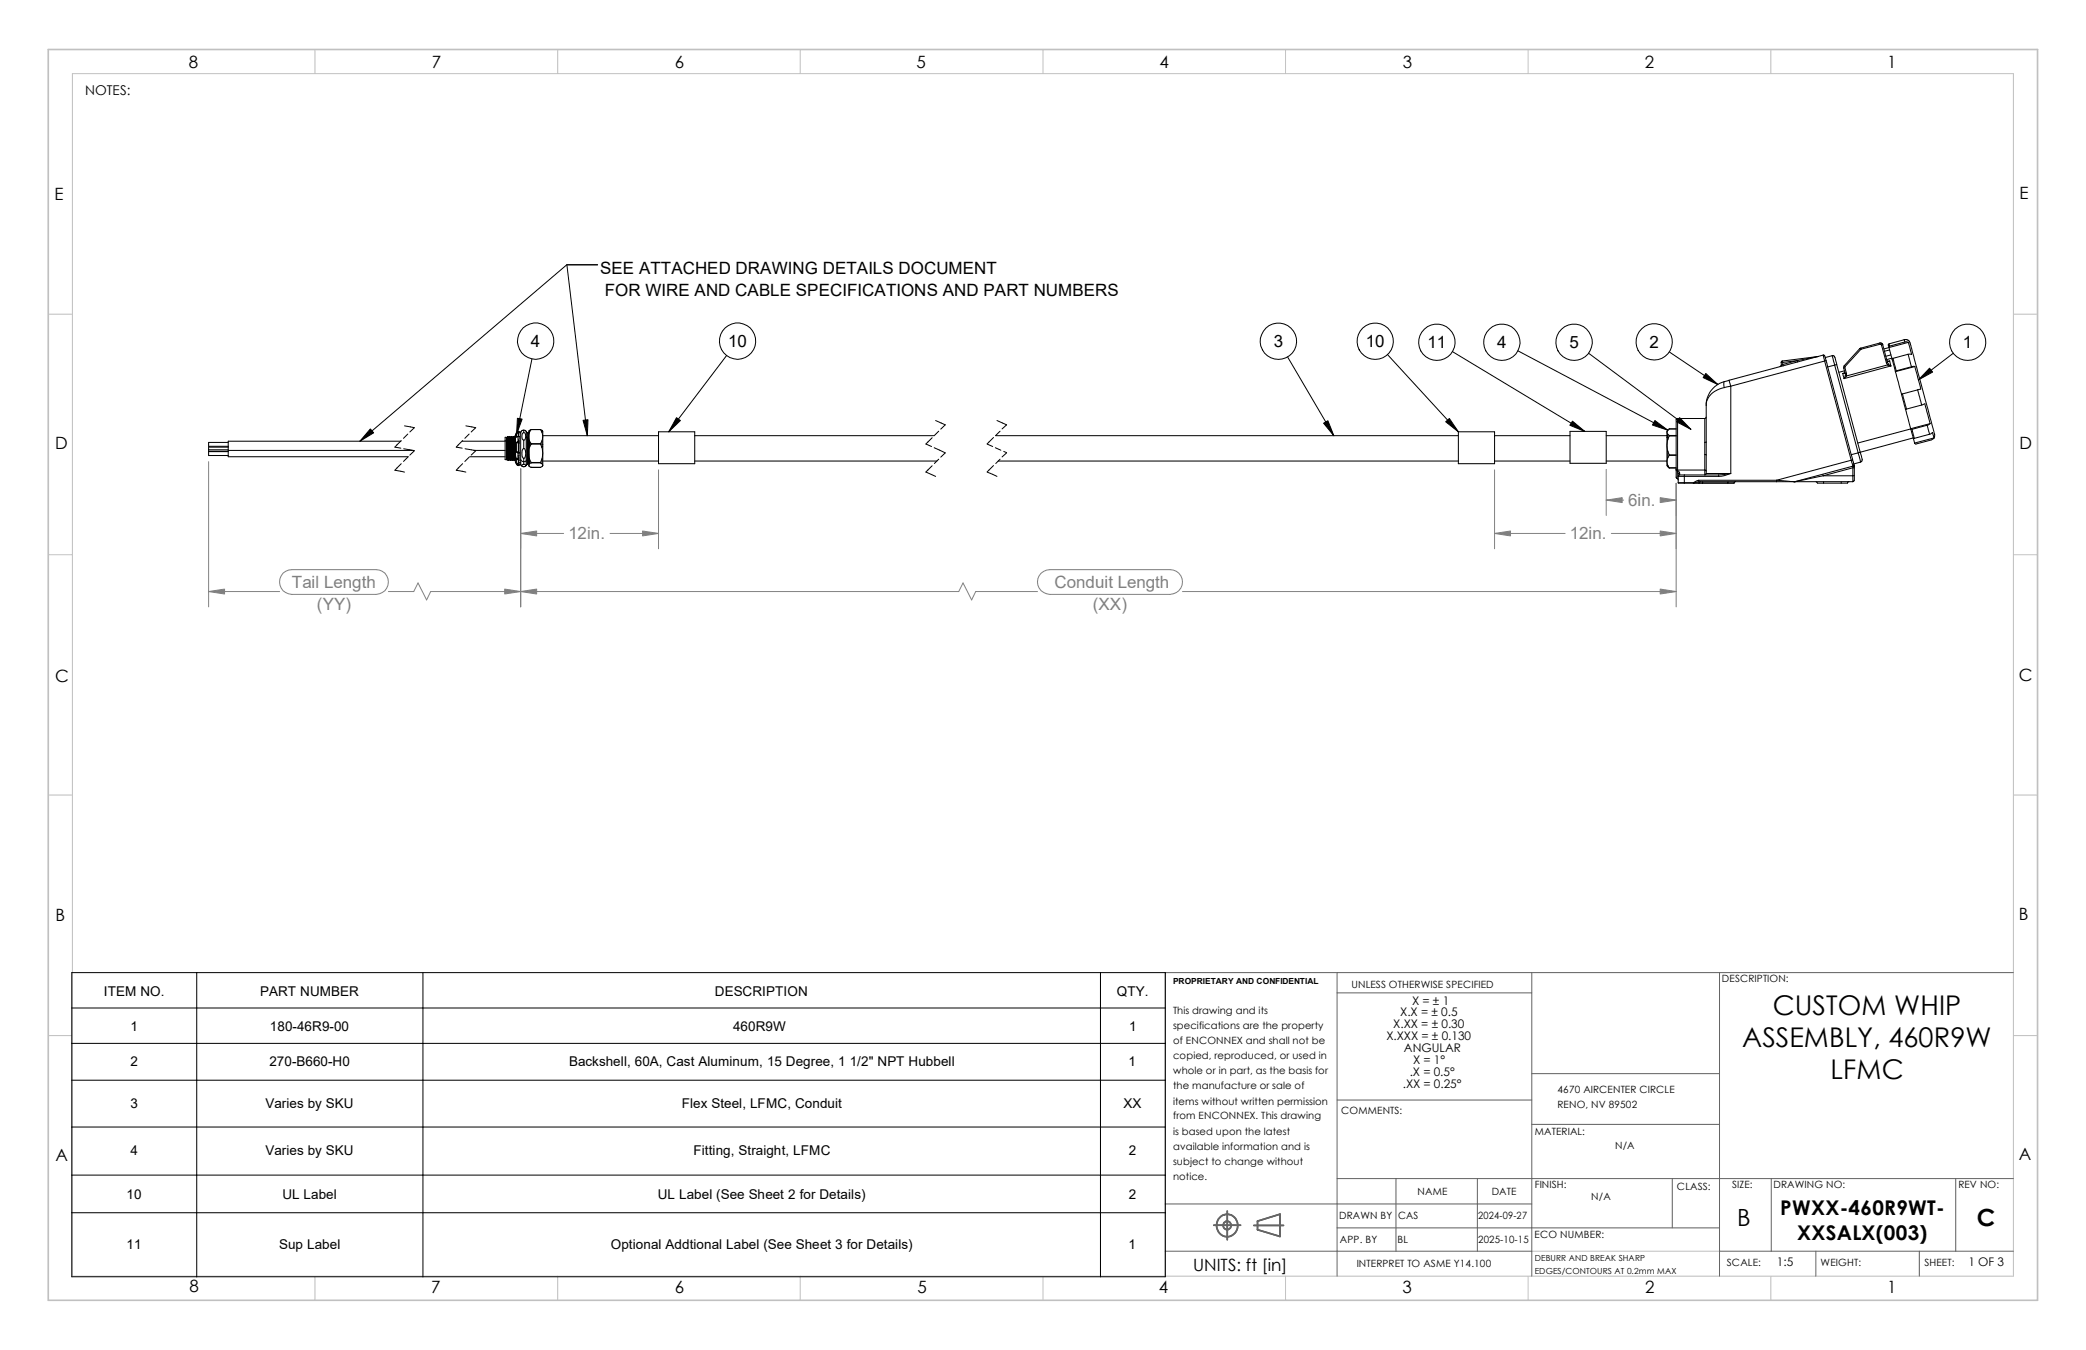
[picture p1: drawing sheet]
<svg xmlns="http://www.w3.org/2000/svg" width="432mm" height="279mm" viewBox="0 0 432 279" stroke-linecap="round" stroke-linejoin="round" font-family="sans-serif">
<g fill="none" stroke="#c0c0c0" stroke-width=".21">
<path d="M15 15.2h401.8v248.9h-401.8zM65.2 10.2v5M115.4 10.2v5M165.7 10.2v5M215.9 10.2v5M266.1 10.2v5M316.3 10.2v5M366.6 10.2v5M10 65h5M416.8 65h5M10 114.8h5M416.8 114.8h5"/>
<path d="M10 164.5h5M416.8 164.5h5M10 214.3h5M416.8 214.3h5M317.1 259h38.8M65.2 264.1v5M115.4 264.1v5M165.7 264.1v5M215.9 264.1v5M266.1 264.1v5M316.3 264.1v5M366.6 264.1v5"/>
</g>
<g fill="none" stroke="#606060" stroke-width=".21">
<path d="M276.8 201.3v62.8M276.8 205.5h40.3M317.1 201.3v62.8M355.9 201.3v62.8M416.8 201.3h-175.6v62.8M276.8 227.7h40.3M317.1 222.2h38.8M317.1 232.7h38.8M241.2 259h75.9M241.2 249.2h75.9M276.8 243.9h140M276.8 254.1h79.1"/>
<path d="M289 243.9v15.1M305.8 243.9v15.1M346.2 243.9v10.2M355.9 259h60.9M366.6 243.9v15.1M375.9 259v5.1M397.3 259v5.1M404.8 243.9v15.1"/>
</g>
<path d="M10 10.2h411.8v258.9h-411.8z" fill="none" stroke="#c0c0c0" stroke-width=".34"/>
<g fill="none" stroke="#606060" stroke-width=".34">
<path d="M251.2 253.6h5.6M252.7 251.8a2.28 2.28 0 0 1 3.3 .7 2.28 2.28 0 0 1-1 3.2 2.29 2.29 0 0 1-2.9-.9 2.29 2.29 0 0 1 .6-3zM254 250.7v5.9M259.5 253.6h6.2M260.3 252.7l4.7-1.4v4.6l-4.7-1.4z"/>
<circle cx="254" cy="253.6" r=".85"/>
</g>
<g fill="none" stroke="#000" stroke-width=".21">
<path d="M117.3 54.8h6.4M117.3 54.8l-42.8 36.5M117.3 54.8l4.3 35.4M110.1 74.3l-3.2 15.6M150.4 73.6l-12 15.8M266.5 73.9l9.6 16.3M287.2 73.4l14.7 16M300.7 72.8l27.3 16.5M314.2 72.6l31 16.4M328.8 73.1l21.2 15.8M345.6 72.9l10 6.7M356.9 79v1.2"/>
<path d="M356.9 79a5 5 0 0 0-3.7 4.9M357.9 78.7l.4 1.2M357.9 78.7l-1 .3M358.3 79.9l-1.4 .3M358.3 79.9v18.1M368.7 75.6l-.3 .3M369 74.7v.3M369 74.7l-.3 .3M369 75h-.3v.6M369 75v.4M369 75.4l-.3 .2M369 75.4l.1 .3"/>
<path d="M372 74.6l.1 .3M372 74.6l-3 .8M372 74.6l-3 .4M376.3 73.8l-7.3 .9M376.3 73.8l-4.3 .8M376.3 73.8h.1M377.4 73.5l.3 1.2M377.4 73.5l-19.5 5.2M377.4 73.5l.3 .1 .3 1M377.7 74.7l-19.4 5.2M377.7 74.7l5.5 20.5M378 74.6l.3 1.3"/>
<path d="M378 74.6l-.3 .1M378.3 75.9l4.9 18.2M379.3 73.6l-1.5 .4M379.3 73.6l.4 .1 .5 1.7M379.3 73.6l.5 2M379.8 75.6l-1.5 .3M379.8 75.6l4.8 18.1M380.2 75.4l4.9 18.2M380.2 75.4l-.4 .2M381.4 77.3l.4-.1 .1-.2-.1 .3zM381.4 77.3l.3 1.1M381.6 76.2l.4 1.1"/>
<path d="M381.8 75.7l.1 .2M381.8 75.7l-.2 .5M381.8 76.8l-1.1 .2M381.8 77.2l-.4 .1M381.9 76.1l.3 1.2M381.9 76.1l-.3 .1M381.9 75.9v.2M382 77.8h.2M382 77.3v.5M382 77.8l-.3 .6M382.2 77.3h-.2M382.2 77.8l-.5 .6"/>
<path d="M382.2 77.3v.5M384.9 72.2l-3.1 3.5M384.9 72.2l.2 .1M385.1 72.3l-3.2 3.6M385.2 72.1l.1 .2M385.2 72.1l-.3 .1M385.3 72.3h-.2M389.1 71l-3.9 1.1M389.1 71l.1 .2M389.1 71h.4l.2 .3M389.2 71.2h.2l.1 .2M389.2 71.2l-3.9 1.1"/>
<path d="M389.5 71.4l1 3.7M389.6 71.2l.1 .1M389.7 71.3l-.2 .1M389.7 71.3l1 3.7M390.5 75.1l.2 .4M390.6 74.6l.1 .2 .5-.1-.4 .1zM390.7 75l-.2 .1M390.7 75l.2 .4M390.7 75.5l.7 .2M390.7 75.5l-8.5 2.3M390.9 75.4l.5 .3M390.9 75.4l-.2 .1"/>
<path d="M391 71.9h.1M391 71.2l-.1 .2 .1 .5M391 71.9l-1 .3M391 71.9l.7 2.5M391 71.2l.2 .4M391.2 74.7l-.4 .1M391.2 71.6l-.2 .3M391.2 72.4l-1.1 .3M391.2 74.7l.2 1M391.4 75.7l-9.7 2.7M391.4 73.4l-1 .3M391.6 74.1l-1 .3"/>
<path d="M391.7 74.4l.6 2.5M391.8 74.2l-.1 .2M391.8 74.2l.7 2.6M392.3 76.9h.1M392.3 76.9l1.3 4.7M392.5 76.8l-.2 .1M394.1 70.3l.9 .1 .4 .6 5 18.8M394.3 70.8l.7 .1M394.3 70.8l-.1-.5-3.2 .9M394.3 70.8l-3.1 .8M395 73.3l.7 2.6M395 73.3l-3.2 .9"/>
<path d="M395 70.9l-4 1M395 70.9l.7 2.5-.7-.1M395.7 75.9l-3.2 .9M396.4 75.9l1.2 4.6-.6 .2M396.4 75.9l-4.1 1M396.4 75.9h-.7M404.3 73.1l-7.2 5.5M43.2 93.1v.3h4M43.2 93.1h4M47.2 92.5h-4v.6M47.2 94.3v.2h37.3M47.2 93.2v1.1"/>
<path d="M47.2 93.5h-4v.8h4M47.2 91.6h-4v.8h4M47.2 93.2h38.1M83 91.3h-35.8v1.9M83.1 91.2l-1.4 1.3 1.3 .3M83.1 96l-1.4 1.3 2 .4M83.6 92.9l2.2 .4M83.7 88.1l2.1 .4-1 .9M84.4 89.8l-.9 .9M84.4 94.6l-.9 .9M85.8 93.3l-1 .9M95.7 91.3h8.9"/>
<path d="M95.8 91.2l-1.4 1.3 1.3 .3M95.8 96l-1.4 1.3 2 .4M96.3 92.9l2.2 .4M96.4 88.1l2.1 .4-1 .9M97.1 89.8l-.9 .9M97.1 94.6l-.9 .9M97.2 94.5h7.4M98 93.2h6.6M98.5 93.3l-1 .9M104.6 91.2v-.7h.3v.7M104.6 91.2h.3M104.6 91.2v3.9h.3v-3.9"/>
<path d="M104.9 95.1l.1 .1M104.9 90.6h.1M104.9 90.6v.6M104.9 90.6l.2 4.5M104.9 91.2l.1 4M104.9 91.2v.1M105 95.2h.1M105 90.6l.2 4.5M105.1 95.1l-.1 .1M105.1 95.1h.1M105.1 90.4l.1 4.2M105.2 90.3l-.2 .3"/>
<path d="M105.2 90.3l.1 .2 .2-.2M105.2 90.3l.1 4.3M105.2 95.1l.1 .2M105.2 94.6l.1 .7M105.2 94.6h.1M105.3 90.6l.2 4.5M105.3 94.6v.7M105.3 95.3h.1M105.4 90.6l.1 4.5M105.5 90.3l.1 4.3M105.5 90.3h.1M105.5 90.3l.2 4.3"/>
<path d="M105.5 95.1l.2 .2M105.5 90.3l.2 .2M105.6 95.1l-.3 .2M105.6 94.6l.1 .7M105.6 94.6h.1M105.6 90.6l.2 4.5M105.7 94.6v.7M105.7 95.3h.1M105.7 90.5l.2 4.6M105.8 95.1l.2 .2M105.8 95.1l-.1 .2M105.8 90.3l-.1 .2"/>
<path d="M105.8 90.3h.1M105.8 90.3l.2 4.3M105.9 90.3l.1 .2M105.9 90.3l.1 4.3M106 94.6v.7M106 94.6h.1M106 94.6v.7l.2-.2M106 90.5h.1M106 90.5l.2 4.6M106 95.3h.1M106.1 90.5l.2 4.6M106.2 95.1h.1"/>
<path d="M106.2 90.3l-.1 .2M106.2 90.3h.1M106.2 90.3l.1 4.3M106.3 90.3l.1 4.3M106.3 90.3v.2M106.3 95.1l.1 .2M106.3 90.5l.2 4.6 .2 .2M106.3 90.5h.2M106.3 94.6l.1 .7M106.3 94.6h.1M106.4 94.6v.7l.2-.2M106.4 95.3h.1"/>
<path d="M106.5 90.5l.1 4.6M106.6 90.3l-.1 .2M106.6 90.3h.1M106.6 90.3l.1 4.3M106.6 90.3l.2 4.3M106.6 90.3l.1 .2M106.7 94.6v.7M106.7 94.6h.1M106.7 90.6v5l.5 .8M106.8 94.6v.4M106.9 89.9l-.2 .7M106.9 89.9v.5"/>
<path d="M106.9 91.7v1.8M106.9 94.9v1M106.9 89.6v.3M106.9 90.4h.1M106.9 93.5l.1 .1M106.9 94.9h.3M106.9 95.9l.1 .1M106.9 93.5h.4M106.9 91.7h.4M106.9 89.6h.4M106.9 94.9h.1M107 91.5l-.1 .2"/>
<path d="M107 89.5l-.1 .1M107 93.6l.1 .1M107 96l.1 .1M107 93.6h.4M107 91.5h.3M107 96h.4M107 89.5h.3M107.1 93.7l.1 .1M107.1 96.1l.1 .2M107.1 91.5h-.1M107.1 91.5h.3M107.1 89.4l-.1 .1"/>
<path d="M107.1 89.4h.3M107.2 90.3l.3 .1M107.2 94.9h.2M107.2 89.3l-.4 .5-.1 .8M107.2 93.8v.6M107.2 94.4v.5M107.2 90.3l-.2 .1M107.2 90.3v1.1M107.2 91.4l-.1 .1M107.2 96.3l.2 .1M107.2 93.8h.3M107.2 89.3h.1"/>
<path d="M107.2 89.3l-.1 .1M107.2 89.3l.2 .1M107.2 91.4h.2M107.2 94.4h.2M107.3 95.2h.1M107.3 95.9h.1M107.3 93.5h.1M107.3 93.5l.1 .1M107.3 91.5v.2M107.3 95.9h-.4M107.3 95.9l.1 .1M107.3 89.5v.1"/>
<path d="M107.3 90.3l.1-.8h.4v6.3M107.3 90.3h.1M107.3 95.3h.1M107.3 94.9v1M107.3 91.7v1.8M107.3 89.6v.7M107.4 94.9h.1M107.4 92.9v.7M107.4 91.5v1.4M107.4 94.9l-.4 .2 .4 .1M107.4 95.2h-.1M107.4 91.5h-.1"/>
<path d="M107.4 89.4l-.1 .1M107.4 91.4v.1M107.4 94.7v.6M107.4 89.6l-.1 .1M107.4 91.1v2.5M107.4 94.7v1.1M107.4 95.8v.3M107.4 91.2v.6v-.7v1.8M107.4 96v.1M107.4 95.8h.4M107.4 93.6l.1 .2M107.4 96.1l.1 .1"/>
<path d="M107.4 93.6l-.3 .1M107.4 94.4v.5M107.4 96.1h-.3M107.5 90.4l-.1 1M107.5 96.2l-.1 .1M107.5 96.2l-.3 .1M107.5 89.3v.2M107.5 93.8l-.1 .6M107.8 96v.3l.4 .3M107.8 95.8v.4h-.3M107.8 95.1l.2 .3 .4 .1M108.1 96.2l.2-.1a.32 .32 0 0 1 .4 0 .32 .32 0 0 1 0 .5 .32 .32 0 0 1-.4 0l-.2-.1z"/>
<path d="M108.4 89l-.3 .1-.3 .2v.4M108.4 89l.3 .1M108.4 89v.5M108.4 89.5a.95 .95 0 0 0-.1 1.6h.1M108.4 91.1v1.7M108.4 92.8a1.43 1.43 0 0 0-.1 2l.1 .1M108.4 94.9v.6M108.4 92.8h.1a1.43 1.43 0 0 1 0 2l-.1 .1M108.4 89.5h.1a.95 .95 0 0 1 0 1.6h-.1M108.4 95.5v.6M108.6 89.1l.3 .2M108.9 89.3v1.1"/>
<path d="M108.9 95.4v1M108.9 89.3l.2 .2M108.9 90.4l.2 .2M108.9 96.4l-.2 .2M108.9 90.4v5M108.9 95.4l-.5 .1M109.1 89.5l.1 .1M109.1 90.6v4.6M109.1 95.2v.9M109.1 89.5v1.1M109.1 96.1l-.2 .3M109.2 90.6v4.6"/>
<path d="M109.2 90.7l.1 5.2M109.2 96.1h-.1M109.2 95.2h-.1M109.2 89.6v1M109.2 95.2v.9M109.2 90.6h.1M109.2 89.6h.2M109.2 96.1h.1M109.2 90.6v.1M109.2 90.6h.2M109.2 90.7h.1M109.2 95.2l.1 .9"/>
<path d="M109.3 90.7l.1 5.2M109.4 89.6l.1 .1M109.4 89.6l.1 2.4M109.4 90.6l-.1 .1M109.4 90.6l.1 4.6M109.4 95.9l-.1 .2M109.4 95.9l.1 .1M109.5 95.2v.8M109.5 95.2h.1M109.5 92h.1M109.5 92v4.5M109.6 89.1l-.1 .1v2.8"/>
<path d="M109.6 92.6l-.1 .8 .1 1.6M109.6 96l-.1 .4 .4 .3h2M109.6 89.5l-.1 .5 .1 1.3M109.6 95l.3 .7M109.6 91.3l.3 .5M109.6 91.9l-.1 .1M109.6 91.9v.7M109.6 95v1M109.6 91.3v.6M109.6 89.1v.4M109.9 91.9h.1M109.9 91.8v.1"/>
<path d="M109.9 95.7v.1M109.9 88.9h.1M109.9 88.9h2M109.9 95.7h2M109.9 91.9l-.3 .7M109.9 91.9h2M109.9 91.9h-.3M109.9 91.8h2M109.9 88.9l-.3 .6M109.9 95.8l-.3 .2M109.9 95.8h2M109.9 88.9l-.3 .2"/>
<path d="M111.9 88.9h.1M111.9 91.8v.1M111.9 95.7v.1M111.9 91.9l.3 .7M111.9 88.9l.3 .6M111.9 95.8l.3 .2M111.9 88.9l.3 .2M112.2 89.1l.2 .1v2.8M112.2 92.6l.2 1.2-.2 1.2M112.2 96l.1 .4-.4 .3M112.2 89.5l.2 .8-.2 1M112.2 95l-.3 .7"/>
<path d="M112.2 91.3l-.3 .5M112.2 95v1M112.2 91.9v.7M112.2 91.9l.2 .1M112.2 91.3v.6M112.2 89.1v.4M112.3 92.3v.2M112.4 90.2h23.9M112.4 95.4h23.9M112.4 92l-.1 4.5M136.3 89.4h7.5v6.6h-7.5zM143.8 90.2h49.6"/>
<path d="M143.8 95.4h50.1M191.7 91.9l1.1 .5M191.7 97.7l2 .9M193 90.6l-1.4 1.3M193 96.4l-1.4 1.3M193.4 92.7l2.3 1-1 .9M193.7 87l2 .9-1 .9M194.3 89.2l-.9 .9M194.3 95l-.9 .9M204.3 91.9l1.2 .5M204.3 97.7l2.1 .9M205.7 90.6l-1.4 1.3"/>
<path d="M205.7 96.4l-1.4 1.3M206 92.7l1.2 .5M206.1 90.2h95.8M206.4 87l2 .9-1 .9M206.6 95.4h95.3M207 89.2l-.9 .9M207 95l-.9 .9M207.8 93.4l.6 .3M208.4 93.7l-1 .9M301.9 89.4h7.5v6.6h-7.5zM309.4 90.2h15.6M309.4 95.4h15.6"/>
<path d="M325 89.3h7.5v6.6h-7.5zM332.5 95.4h12.6M345.1 90.5v5.9l.1 .2v-.3M345.1 89.2v1.3M345.1 90.1h.1M345.1 90.1l-12.6 .1M345.2 91l-.1 1.2 .1 1.2M345.2 94.7l-.1 .8 .1 .8M345.2 89l-.1 .5 .1 .4M345.2 96.6l.3 .2M345.2 89v.1M345.2 93.4l.3 .7"/>
<path d="M345.2 96.3l.3 .5M345.2 89.9l.3 .2M345.2 89h.1M345.2 93.4v1.3M345.2 90.4l-.1 .1M345.2 90.4v.6M345.2 89.9v.5M345.5 94.1v.1M345.5 90.1v.1M345.5 88.8h.1M345.5 88.8h1.5M345.5 90.1h1.5"/>
<path d="M345.5 94.1h1.5M345.5 90.2h1.5M345.5 94.2h1.5M345.5 96.8h1.5M345.5 90.2l-.3 .8M345.5 94.2l-.3 .5M345.5 88.8l-.3 .2M345.6 96.9h1.4M347 97.2l.2 .3M347 97.2v1.7l.1 .1M347 97.1l.3 .2M347 97.2l.3 .2"/>
<path d="M347 97.1v.1M347.2 97.5v1.5l.2 .3M347.2 97.5l.2 .5M347.3 86.6l-.3 .1v10.4M347.3 86.6v10.7M347.3 97.4l.4 .5M347.3 97.3v.1M347.3 97.4l-.1 .1M347.3 86.6h5.6M347.3 97.3h5.6M347.4 98.6v1.3M347.4 99.9h1.3"/>
<path d="M347.4 98v.6M347.4 98.6h1.3M347.4 99.9l1.3 .1M347.7 98.3h1M347.7 97.9v.4M347.7 98.3h-.2l-.1 .3M347.7 97.9l-.3 .1M348.7 100h1.9M348.7 98.6v1.3M348.7 99.9h1.8M348.7 98.6h7.1M348.7 98.3h7.1"/>
<path d="M348.7 98.3v.3M348.7 99.9v.1M350.5 99.9h.1M350.5 99.9v.1M350.6 100h1M350.6 99.9h1.1M350.6 99.9v.1M351.6 100h.8M351.7 99.4v.3M351.7 99.7l-1.1 .2M351.7 99.4l-1.2 .5M351.7 99.4h16"/>
<path d="M351.7 99.7h16M351.7 99.9l-.1 .1M351.7 99.9h.7M352 99.7l-.3 .2M352.4 99.9v.1M352.4 99.7v.2M352.4 100h5.3M352.4 99.9h5.3M352.9 91.6v2.5M352.9 86.6v5M352.9 97.3v1l.3-.3M352.9 94.1v3.2"/>
<path d="M352.9 94.1h.3M352.9 97.3l.3 .2M353.2 91.5v2.6M353.2 83.9v7.6M353.2 94.1v3.9M353.2 86.3l-.3 .3M353.2 98h5.1M353.2 91.5l-.3 .1M355.8 98.3v.3M356.9 80.2a4.1 4.1 0 0 0-3.7 3.7M357.7 99.7v.2M357.7 99.9h1.3"/>
<path d="M357.7 99.9v.1M358.3 98l-2.5 .3M358.3 98l-1.3 .4-1.2 .2M359 99.9l-1.3 .1M359.3 99.7l-.3 .2M367.7 99.7h3.6M367.7 99.4v.3M367.7 99.4l3.7 .3M371.3 99.7h.1M371.3 99.7h12.2M371.7 99.7h.1M371.7 99.7h-.3"/>
<path d="M371.7 99.7h-.4M371.8 99.7h-.5M375.9 99.7l.3 .3h1.3M377.3 98.2l.1 .3M377.4 98.5h6.1M377.4 98.5l-5.6 1.2M377.5 100h3.6M377.5 99.7v.3M381.1 99.7v.3M382.7 99.7h-.1l-.2 .3h-1.3M383.2 95.2l.3 1.3M383.2 94.1l.3 1.1"/>
<path d="M383.2 95.2l-15.5 4.2M383.5 95.2l.3 .9M383.5 95.2h-.3M383.5 98.5v1.2M383.5 96.5l-11.8 3.2M383.5 96.8l-6.1 1.7M383.5 96.8v1.7M383.5 96.8h.3M383.5 98.5h.3M383.5 96.5l.1 .1M383.6 96.6l-.1 .2M383.8 96.1l-.3 .3"/>
<path d="M383.8 96.1v.3M383.8 96.4h.1M383.8 96.4v.4M383.8 96.8v1.7M383.8 96.4l-.2 .2M383.8 98.5v.9l-.3 .3M384.6 93.7l-1.4 .4M384.6 93.7l.5 1.9M385.1 93.6l-.5 .1M385.1 93.6l.4 1.5M385.1 95.6l-1.3 .4M385.4 95.1v.4l-.3 .1"/>
<path d="M393.6 81.6l.8 3.1h.2M393.8 81.5l-.2 .1M393.8 81.5l.8 3.2M394.4 84.6l1.1 4.1M395.5 88.8l-10.9 2.9M395.5 88.8l.3 .1M395.5 88.7v.1M395.5 88.8l.5 1.8M395.8 88.9l.5 1.8M396 90.6l-10.9 3M396 90.6l.3 .1M396 90.6l.3 1.1"/>
<path d="M397 80.7l-3.2 .8M397 80.7l.8 3.1M397.8 83.8l-3.2 .9M397.8 83.8l.6-.2 1.1 4.1M398.9 88l.5 1.9M398.9 88l-3.1 .9M399.4 89.9l.6-.4 .3 1.1M399.4 89.9l-3.1 .8M399.5 87.7l-.6 .3M399.5 87.7l-4 1M400.3 90.6l-.5 .5-3.2 .8-.3-.2M400.3 90.6l-4 1.1"/>
<path d="M400.4 89.8l-.1 .8M14.9 201.3h226.3v62.9h-226.3zM14.9 208.6h226.3M14.9 215.9h226.3M40.7 201.3v62.9M87.5 201.3v62.9M227.8 201.3v62.9M14.9 223.6h226.3M14.9 233.3h226.3M14.9 243.2h226.3M14.9 251h226.3"/>
<circle cx="110.9" cy="70.6" r="3.8"/>
<circle cx="152.7" cy="70.6" r="3.8"/>
<circle cx="264.6" cy="70.6" r="3.8"/>
<circle cx="284.7" cy="70.6" r="3.8"/>
<circle cx="297.4" cy="70.8" r="3.8"/>
<circle cx="310.9" cy="70.8" r="3.8"/>
<circle cx="325.8" cy="70.8" r="3.8"/>
<circle cx="342.4" cy="70.8" r="3.8"/>
<circle cx="407.3" cy="70.8" r="3.8"/>
</g>
<g fill="none" stroke="#808080" stroke-width=".21">
<path d="M43.2 95.5v30.1M107.8 97v28.6M136.3 97.2v16.4M309.4 97.2v16.4M332.5 97.2v9.5M58.6 118.6l1.1-.6 .7-.1h17.5a2.56 2.56 0 0 1 2.5 2.6 2.56 2.56 0 0 1-2.5 2.5h-17.5a2.6 2.6 0 0 1-2.3-1.6 2.6 2.6 0 0 1 .5-2.8zM107.8 110.4h8.9M126.3 110.4h10M215.5 118.6l1.2-.6 .6-.1h24.9a2.56 2.56 0 0 1 2.6 2.6 2.56 2.56 0 0 1-2.6 2.5h-24.9a2.58 2.58 0 0 1-2.3-1.6 2.58 2.58 0 0 1 .5-2.8zM309.4 110.4h14.6M332.5 103.5h3.6M333.5 110.4h13.5"/>
<path d="M343.7 103.5h3.3M347 100v25.6M43.2 122.4h14.7M80.4 122.4h5.2l.9-1.8 1.8 3.6 .9-1.8h109.3l.8-1.8 1.8 3.6 .9-1.8h12.8M244.8 122.4h102.2"/>
</g>
<g fill="#808080" stroke="#808080" stroke-width=".21">
<path d="M343.7 109.9l3.3 .5-3.3 .5z"/>
<path d="M309.4 110.4l3.3-.5v1z"/>
<path d="M343.7 121.9l3.3 .5-3.3 .5z"/>
<path d="M107.8 122.4l3.3-.5v1z"/>
<path d="M104.5 121.9l3.3 .5-3.3 .5z"/>
<path d="M43.2 122.4l3.3-.5v1z"/>
<path d="M332.5 103.5l3.3-.5v1z"/>
<path d="M343.7 103l3.3 .5-3.3 .5z"/>
<path d="M107.8 110.4l3.3-.5v1z"/>
<path d="M133 109.9l3.3 .5-3.3 .5z"/>
</g>
<path d="M353.1 77.3l2.5 2.3-3-1.5zM399.4 76.2l.6 .8-2.9 1.6zM76.7 88.8l.6 .8-2.8 1.7zM107.1 86.6l1 .1-1.2 3.2zM120.7 87l1-.1-.1 3.3zM140 86.4l.8 .6-2.4 2.4zM274 87.6l.9-.5 1.2 3.1zM299.3 87.3l.7-.7 1.9 2.8zM325.5 87.2l2.5 2.1-3-1.3zM342.6 87l2.6 2-3.1-1zM347.7 86.4l2.3 2.5-3-1.6z" fill="#000" stroke="#000" stroke-width=".21"/>
<g font-size="5.6">
<text x="367" y="210.1">CUSTOM WHIP</text>
<text x="360.6" y="216.7">ASSEMBLY, 460R9W</text>
<text x="378.9" y="223.4">LFMC</text>
</g>
<g font-size="4.9">
<text x="359.6" y="253.8">B</text>
<text x="409.2" y="253.8">C</text>
</g>
<g font-size="4.2">
<text x="368.5" y="251.5">PWXX-460R9WT-</text>
<text x="372" y="256.7">XXSALX(003)</text>
</g>
<g font-size="3.5">
<text x="39.1" y="14.1">8</text>
<text x="89.4" y="14.1">7</text>
<text x="139.7" y="14.1">6</text>
<text x="189.7" y="14.1">5</text>
<text x="240" y="14.1">4</text>
<text x="290.4" y="14.1">3</text>
<text x="340.4" y="14.1">2</text>
<text x="390.6" y="14.1">1</text>
<text x="11.3" y="41.4">E</text>
<text x="418" y="41.3">E</text>
<text x="124.2" y="56.6">SEE ATTACHED DRAWING DETAILS DOCUMENT</text>
<text x="125.2" y="61.2">FOR WIRE AND CABLE SPECIFICATIONS AND PART NUMBERS</text>
<text x="109.9" y="71.8">4</text>
<text x="150.7" y="71.8">10</text>
<text x="263.7" y="71.8">3</text>
<text x="282.7" y="71.8">10</text>
<text x="341.5" y="71.9">2</text>
<text x="295.5" y="72">11</text>
<text x="309.9" y="72">4</text>
<text x="324.9" y="72">5</text>
<text x="406.3" y="72">1</text>
<text x="11.4" y="92.9">D</text>
<text x="418" y="93">D</text>
<text x="11.4" y="141.1">C</text>
<text x="417.9" y="141">C</text>
<text x="11.5" y="190.5">B</text>
<text x="417.9" y="190.4">B</text>
<text x="417.9" y="240">A</text>
<text x="11.5" y="240.3">A</text>
<text x="247" y="263">UNITS: ft [in]</text>
<text x="39.2" y="267.4">8</text>
<text x="89.2" y="267.5">7</text>
<text x="139.7" y="267.5">6</text>
<text x="189.9" y="267.5">5</text>
<text x="239.9" y="267.5">4</text>
<text x="290.3" y="267.5">3</text>
<text x="340.5" y="267.5">2</text>
<text x="390.6" y="267.6">1</text>
</g>
<g font-size="3.5" fill="#808080">
<text x="337.1" y="104.7">6in.</text>
<text x="117.6" y="111.6">12in.</text>
<text x="325" y="111.6">12in.</text>
<text x="60.4" y="121.7">Tail Length</text>
<text x="218.3" y="121.7">Conduit Length</text>
<text x="65.6" y="126.2">(YY)</text>
<text x="226.2" y="126.2">(XX)</text>
</g>
<g font-size="2.8">
<text x="17.6" y="19.6">NOTES:</text>
<text x="21.5" y="206">ITEM NO.</text>
<text x="53.8" y="206">PART NUMBER</text>
<text x="148" y="206">DESCRIPTION</text>
<text x="231.2" y="206">QTY.</text>
<text x="27" y="213.4">1</text>
<text x="55.9" y="213.4">180-46R9-00</text>
<text x="151.7" y="213.4">460R9W</text>
<text x="233.7" y="213.4">1</text>
<text x="27" y="220.6">2</text>
<text x="55.8" y="220.6">270-B660-H0</text>
<text x="117.8" y="220.6">Backshell, 60A, Cast Aluminum, 15 Degree, 1 1/2&quot; NPT Hubbell</text>
<text x="233.6" y="220.6">1</text>
<text x="27" y="229.2">3</text>
<text x="55" y="229.2">Varies by SKU</text>
<text x="141.1" y="229.2">Flex Steel, LFMC, Conduit</text>
<text x="232.6" y="229.2">XX</text>
<text x="27" y="239.1">4</text>
<text x="55" y="239.1">Varies by SKU</text>
<text x="143.5" y="239.1">Fitting, Straight, LFMC</text>
<text x="233.7" y="239.1">2</text>
<text x="26.2" y="248.2">10</text>
<text x="58.5" y="248.2">UL Label</text>
<text x="136.2" y="248.2">UL Label (See Sheet 2 for Details)</text>
<text x="233.7" y="248.2">2</text>
<text x="26.2" y="258.4">11</text>
<text x="57.8" y="258.4">Sup Label</text>
<text x="126.4" y="258.4">Optional Addtional Label (See Sheet 3 for Details)</text>
<text x="233.6" y="258.4">1</text>
</g>
<g font-size="2.5">
<text x="292.3" y="207.9">X = ± 1</text>
<text x="287" y="215.3">X.XXX = ± 0.130</text>
<text x="288.4" y="212.8">X.XX = ± 0.30</text>
<text x="289.9" y="210.4">X.X = ± 0.5</text>
<text x="290.6" y="217.8">ANGULAR</text>
<text x="292.5" y="220.2">X = 1°</text>
<text x="290.4" y="225.2">.XX = 0.25°</text>
<text x="291.8" y="222.7">.X = 0.5°</text>
<text x="367.8" y="262.1">1:5</text>
<text x="407.5" y="262.1">1 OF 3</text>
</g>
<g font-size="2.1">
<text x="356.4" y="203.3">DESCRIPTION:</text>
<text x="242.8" y="209.9">This drawing and its</text>
<text x="279.7" y="204.5">UNLESS OTHERWISE SPECIFIED</text>
<text x="242.8" y="213">specifications are the property</text>
<text x="242.8" y="216.1">of ENCONNEX and shall not be</text>
<text x="242.8" y="219.2">copied, reproduced, or used in</text>
<text x="242.8" y="222.4">whole or in part, as the basis for</text>
<text x="242.8" y="225.5">the manufacture or sale of</text>
<text x="322.4" y="226.2">4670 AIRCENTER CIRCLE</text>
<text x="242.8" y="228.6">items without written permission</text>
<text x="242.8" y="231.7">from ENCONNEX. This drawing</text>
<text x="277.6" y="230.6">COMMENTS:</text>
<text x="322.4" y="229.3">RENO, NV 89502</text>
<text x="242.8" y="237.9">available information and is</text>
<text x="242.8" y="234.8">is based upon the latest</text>
<text x="317.7" y="234.9">MATERIAL:</text>
<text x="334.3" y="237.7">N/A</text>
<text x="242.8" y="244.2">notice.</text>
<text x="242.8" y="241">subject to change without</text>
<text x="317.7" y="246">FINISH:</text>
<text x="358.6" y="246">SIZE:</text>
<text x="367.1" y="246">DRAWING NO:</text>
<text x="405.4" y="246">REV NO:</text>
<text x="293.5" y="247.2">NAME</text>
<text x="308.8" y="247.3">DATE</text>
<text x="329.4" y="248.4">N/A</text>
<text x="347.1" y="246.2">CLASS:</text>
<text x="277.2" y="252.3">DRAWN BY</text>
<text x="277.4" y="257.2">APP. BY</text>
<text x="289.3" y="257.2">BL</text>
<text x="289.4" y="252.4">CAS</text>
<text x="306" y="257.2">2025-10-15</text>
<text x="306" y="252.4">2024-09-27</text>
<text x="317.7" y="256.2">ECO NUMBER:</text>
<text x="280.8" y="262.3">INTERPRET TO ASME Y14.100</text>
<text x="357.5" y="262.1">SCALE:</text>
<text x="376.8" y="262.1">WEIGHT:</text>
<text x="398.4" y="262.1">SHEET:</text>
</g>
<g font-size="1.7">
<text x="242.8" y="203.7">PROPRIETARY AND CONFIDENTIAL</text>
<text x="317.7" y="263.7">EDGES/CONTOURS AT 0.2mm MAX</text>
<text x="317.7" y="261">DEBURR AND BREAK SHARP</text>
</g>
</svg>
